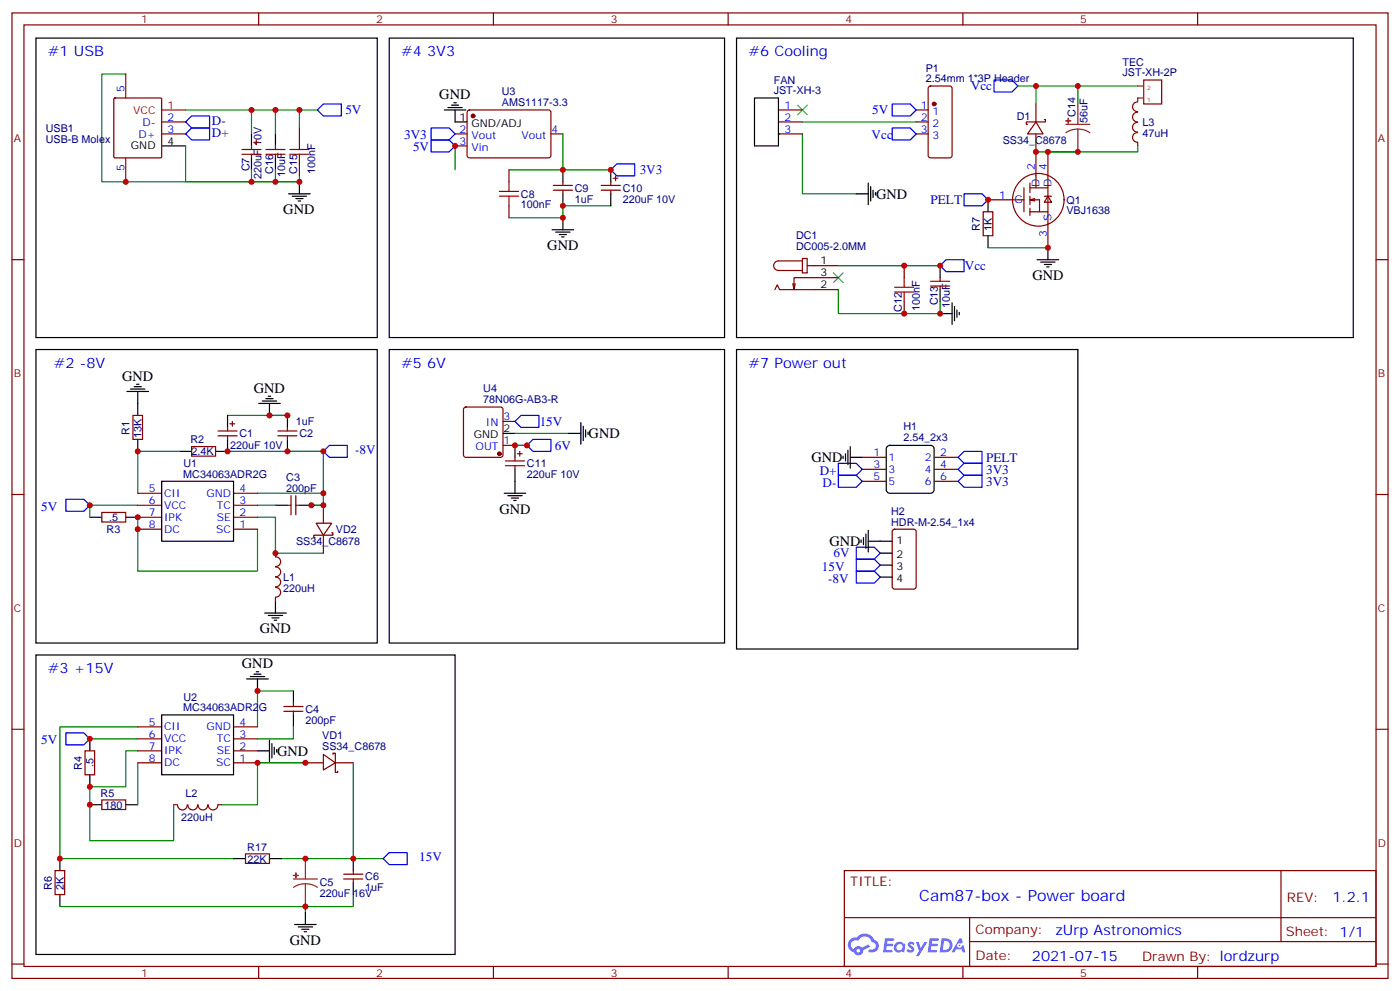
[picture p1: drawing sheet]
<svg xmlns="http://www.w3.org/2000/svg" width="412mm" height="292mm" viewBox="0 0 412 292" stroke-linecap="round" stroke-linejoin="round" font-family="sans-serif">
<g fill="none" stroke="#870000" stroke-width=".35">
<path d="M3.5 3.8h405.4v284.3h-405.4zM7.1 7.3h398.2v277.3h-398.2zM76.2 3.8v3.5M145.3 3.8v3.5M214.5 3.8v3.5M283.6 3.8v3.5M352.8 3.8v3.5M3.5 76.5h3.6M405.3 76.5h3.6M3.5 145.6h3.6M405.3 145.6h3.6M3.5 214.8h3.6"/>
<path d="M405.3 214.8h3.6M248.7 256.4h156.6v28.2h-156.6zM377.3 256.4v20.9M248.7 270.2h156.5M285.6 277.3h119.6M285.6 270.2v14.2M3.5 283.9h3.6M76.2 284.6v3.5M145.3 284.6v3.5M214.5 284.6v3.5M283.6 284.6v3.5M352.8 284.6v3.5"/>
<path d="M405.3 283.9h3.6"/>
</g>
<g fill="#5487ff">
<path d="M267.7 277.6a1.22 1.22 0 0 1 1.7 .2l-.4 .6a.47 .47 0 0 0-.3-.4 .47 .47 0 0 0-.5 .2l.1 .2a1.14 1.14 0 0 1 .8 1.8 1.14 1.14 0 0 1-1.9 0l-.2-.2 .5-.6 .7 .5a.29 .29 0 0 0 .3-.3 .29 .29 0 0 0-.2-.3 1.04 1.04 0 0 1-.6-1.7z"/>
<path d="M260.7 276.3h2.4l.3 .2-.2 .5-1.8 .1-.1 .8h1.5l.3 .4-.3 .4h-1.6l-.2 1.1h1.7l.2 .3-.2 .3-2.6 .1z"/>
<path d="M273.8 276.3h2.4l.3 .2-.1 .5-1.8 .1-.2 .8h1.6l.3 .4-.4 .4h-1.6l-.1 1.1h1.7l.2 .3-.2 .3-2.6 .1z"/>
<path d="M282.6 276.3h.7l.3 1.3-.6 .3a.69 .69 0 0 0-1 .3 .69 .69 0 0 0 .4 .9 .69 .69 0 0 0 .9-.6l.5-.2 .6 2.2h-.8l-.2-.9h-1.8l-.5 .9h-.8z"/>
<path d="M269.8 277.4h.8l.6 1.8 1.1-1.8h.9l-2.6 4.2h-.8l.9-1.5z"/>
<path d="M277.4 276.3l-.6 4.2h1.3a2.11 2.11 0 0 0 2.5-2.1 2.11 2.11 0 0 0-2.5-2.1zM278.1 277.1a1.39 1.39 0 0 1 1.7 1.4 1.39 1.39 0 0 1-1.8 1.3h-.3z"/>
<path d="M263.7 277.9a1.54 1.54 0 0 0-.1 2.2 1.54 1.54 0 0 0 2.2 .1l.6 .3 .3-2.3-.2-.3h-.4a1.49 1.49 0 0 0-2.4 0zM264 278.9a.94 .94 0 0 1 1.8 0 .94 .94 0 0 1-1.8 0z"/>
<path d="M250.4 276.7a2.18 2.18 0 0 0 1.1 3.7 1.44 1.44 0 0 0 1.6 .9 1.44 1.44 0 0 0 1.2-1.4l2-1.1-.5-.7-1.9 1a1.47 1.47 0 0 0-2.4 .4 1.39 1.39 0 0 1-.7-1.9 1.39 1.39 0 0 1 2-.5 2.12 2.12 0 0 1 2.2-1.3 2.12 2.12 0 0 1 1.9 1.7 1.14 1.14 0 0 1 1.1 1.4 1.14 1.14 0 0 1-1.7 .7 .43 .43 0 0 0-.5 .4 .43 .43 0 0 0 .4 .5 1.98 1.98 0 0 0 2.5-1.2 1.98 1.98 0 0 0-1.2-2.6 3.1 3.1 0 0 0-5.3-.6l-.9 .1zM252.3 280a.55 .55 0 0 1 1.1 0 .55 .55 0 0 1-1.1 0z"/>
<circle cx="282.6" cy="278.4" r=".26"/>
</g>
<g fill="none" stroke="#000" stroke-width=".35">
<path d="M10.6 11.2h100.5v88.2h-100.5zM114.7 11.2h98.7v88.2h-98.7zM217 11.2h181.6v88.2h-181.6zM74.1 39.4v3.6M81.1 39.4v3.6M130.9 32.4h6.3M131.9 31.7h4.3M133 31h2.1M133.7 30.3h.7M134.1 32.4v3.5h3.5M222.2 28.9h7.1v14.1h-7.1zM47.6 43h7.1"/>
<path d="M74.1 46.5v3.5M81.1 46.5v3.5M85 57.1h6.4M86.1 57.8h4.2M87.1 58.5h2.2M87.8 59.2h.7M88.2 53.6v3.5M165.8 50v3.6M165.8 57.1v3.5M179.9 50v3.6M179.9 57.1v3.5M252.2 57.1h3.6"/>
<path d="M255.8 53.9v6.4M256.5 55v4.2M257.2 56v2.1M257.9 56.7v.7M291 58.8v3.6M162.6 67.7h6.4M163.7 68.4h4.2M164.7 69.1h2.2M165.5 69.8h.7M165.8 64.1v3.6M276.9 78.2v3.6M291 69.4v3.6"/>
<path d="M305.5 76.5h6.4M306.6 77.2h4.2M307.6 77.9h2.1M308.3 78.6h.7M308.7 73v3.5M276.9 92.4h3.6M276.9 85.3v3.5M280.5 89.2v6.3M281.2 90.2v4.3M281.9 91.3v2.1M282.6 92v.7M10.6 102.9h100.5v86.5h-100.5z"/>
<path d="M37.4 115.3h6.3M38.5 114.6h4.2M39.5 113.9h2.1M40.2 113.2h.7M40.6 115.3v7M76.2 118.8h6.3M77.3 118.1h4.2M78.3 117.4h2.1M79 116.7h.7M79.4 118.8v3.5M114.7 102.9h98.7v86.5h-98.7zM217 102.9h100.5v88.2h-100.5z"/>
<path d="M40.6 129.4v3.5M52.9 132.9h3.5M67 129.4v3.5h-3.5M67 122.3v3.6M84.7 122.3v3.6M84.7 129.4v3.5M148.2 127.6h3.5M151.7 131.2v3.5M151.7 138.2v7.1M167.6 127.6h3.5M171.1 124.5v6.3M171.8 125.5v4.3"/>
<path d="M172.5 126.6v2.1M173.2 127.3v.7M248.4 134.3v.7M249.1 133.6v2.1M249.8 132.6v4.2M250.5 134.7h3.5M250.5 131.5v6.4M261.3 131.6l.8-.4h12l.6 .2 .5 .8v12l-.3 .6-.8 .5h-12l-.6-.3-.4-.8v-12zM26.5 152.3h3.5M37 152.3h3.6M47.6 141.7h21.2v17.7h-21.2zM81.1 148.8h3.6"/>
<path d="M88.2 148.8h3.5M148.5 145.3h6.4M149.6 146h4.2M150.6 146.7h2.2M151.3 147.4h.7M253.6 159v.7M254.4 158.3v2.1M255.1 157.3v4.2M255.8 156.2v6.4M255.8 159.4h7M81.1 177v3.6M259.3 162.9h3.5"/>
<path d="M259.3 166.4h3.5M259.3 170h3.5M10.6 192.9h123.5v88.2h-123.5zM72.7 200h6.3M73.7 199.2h4.3M74.8 198.5h2.1M75.5 197.8h.7M75.8 200v3.5M78 180.6h6.3M79 181.3h4.3M80.1 182h2.1M80.8 182.7h.7"/>
<path d="M26.5 217.6v3.5M47.6 210.5h21.2v17.7h-21.2zM79.4 217.9v6.4M80.1 219v4.2M86.4 203.5v3.5M86.4 210.5v3.6M26.5 228.2v3.5M26.5 237h3.5M37 237h3.6M75.8 221.1h3.6M80.8 220.1v2.1M81.5 220.8v.7"/>
<path d="M17.6 252.9v3.5M68.8 252.9h3.5M79.4 252.9h3.5M104.1 252.9v3.5M104.1 259.9v3.6M17.6 263.5v3.5M86.8 272.3h6.3M87.8 273h4.3M88.9 273.7h2.1M89.6 274.4h.7M90 268.7v3.6"/>
</g>
<g fill="none" stroke="#870000" stroke-width=".35">
<path d="M33.6 29l.3-.1h13.4l.3 .1v17.1l-.2 .3-13.5 .1-.3-.2zM37 21.8v7.1M47.6 35.9h7.1M47.6 39.4h7.1M88.2 37.7v3.5M134.1 39.4h3.5M137.8 32.6l.5-.2h23.5l.5 .7-.1 13-.6 .4-23.6-.1-.4-.6v-12.7zM162.3 39.4h3.5M229.3 32.4h7.1M229.3 35.9h7.1M229.3 39.4h7.1M269.9 32.4h3.5"/>
<path d="M269.9 35.9h3.5M269.9 39.4h3.5M273.6 25.5l.5-.2h5.7l.6 .5 .1 20-.5 .6-5.9 .1-.6-.5-.1-20zM305.2 35.9l2.1 3.5h-4.6zM305.2 35.9h-2.9v.7h.4M305.2 30.6v5.3M305.2 39.4v15.9M307.6 35.2h.4v.7h-2.8M335.1 33.1a1.41 1.41 0 0 0-1.5 1.4 1.41 1.41 0 0 0 1.5 1.4M335.1 36.1a1.41 1.41 0 0 0-1.5 1.4 1.41 1.41 0 0 0 1.5 1.4M335.1 30a1.41 1.41 0 0 0-1.5 1.4 1.41 1.41 0 0 0 1.5 1.4M335.1 39.1a1.41 1.41 0 0 0-1.5 1.4 1.41 1.41 0 0 0 1.5 1.4v1.1"/>
<path d="M335.1 28.9v1M336.9 23.6h5.3v7h-5.3zM37 46.5v7.1M71.3 44h5.6M71.3 45.4h5.6M74.1 43v1M74.1 45.4v1.1M74.8 41.9h1.4M75.5 41.2v1.4M78.3 44h5.7M78.3 45.4h5.7M81.1 43v1"/>
<path d="M81.1 45.4v1.1M88.2 48.3v3.5M134.1 43h3.5M149.9 50v3.6M163 54.6h5.6M163 56h5.6M165.8 53.6v1M165.8 56v1.1M177.1 54.6h5.6M177.1 56h5.6M179.9 53.6v1M179.9 56v1.1"/>
<path d="M180.6 52.5h1.4M181.3 51.8v1.4M291 58.8h7.1M298.4 58.8h3.2M300.9 53a7.6 7.6 0 0 1 10.5 .6 7.6 7.6 0 0 1 0 10.5 7.6 7.6 0 0 1-10.5 .6 7.9 7.9 0 0 1 0-11.7zM301.6 55.3v7.1M303.4 53.9v2.8M303.4 57.8v2.5M303.4 55.3h5.3M304.8 59.2l-1.4-.4h2.8v3.6M304.8 58.5l-1.4 .3M307.6 57.8h2.1"/>
<path d="M308.7 57.8l1 1.7h-2.1zM308.7 44.7v28.3M149.9 60.6v3.5M236.4 76.1h1.4v4.3h-1.4zM236.4 76.8h-7.1a1.41 1.41 0 0 0-1.4 1.4 1.41 1.41 0 0 0 1.4 1.5h7.1M237.8 78.2h9.1M266.3 78.2v3.6M289.6 62.4h2.9v7h-2.9zM303.4 61.3v2.1M303.4 62.4h5.3M228.2 85.3l.8-1.4 .7 1.4h17.2M234.2 83.5l-.3 1.8"/>
<path d="M246.9 81.8h-13v3.5l-.4-1.8M266.3 88.8v3.6M274.1 82.8h5.7M274.1 84.2h5.7M276.9 81.8v1M276.9 84.2v1.1M39.2 122.3h2.8v7.1h-2.8zM56.4 131.5h7.1v2.8h-7.1zM64.2 126.9h5.6M64.2 128.3h5.6M67 125.9v1M67 128.3v1.1"/>
<path d="M67.7 124.8h1.4M68.4 124.1v1.4M81.8 126.9h5.7M81.8 128.3h5.7M84.7 125.9v1M84.7 128.3v1.1M136.8 120.1l.4-.2h10.3l.5 .2 .2 .5v13.4l-.3 .5-.4 .2h-10.3l-.5-.2-.2-.5v-13.4zM148.2 131.2h3.5M148.2 124.1h3.5M148.9 135.7h5.6M148.9 137.2h5.6M151.7 134.7v1"/>
<path d="M151.7 137.2v1M152.4 133.6h1.4M153.1 132.9v1.4M254 134.7h7.1M254 138.2h7.1M275.2 134.7h7M275.2 138.2h7M30 150.9h7v2.8h-7zM40.6 148.8h7M40.6 155.9h7M40.6 152.3h7M40.6 145.3h7"/>
<path d="M68.8 148.8h7M68.8 155.9h7M68.8 152.3h7M68.8 145.3h7M84.7 148.8h1M85.7 146v5.6M87.1 146v5.6M87.1 148.8h1.1M93.1 154.1h4.6l-2.5 3.5zM95.2 157.6h-2.8v.7h.4M95.2 148.8v5.3M95.2 157.6v5.3"/>
<path d="M97.7 156.9h.4v.7h-2.9M254 141.7h7.1M263.1 156.1l.4-.2h5.7l.6 .4 .1 16.5-.5 .6-5.9 .1-.6-.5-.1-16.4zM275.2 141.7h7M81.1 162.9l.1 1.1a1.41 1.41 0 0 1 1.5 1.4 1.41 1.41 0 0 1-1.5 1.4M81.1 176v1M81.2 173a1.41 1.41 0 0 1 1.5 1.4 1.41 1.41 0 0 1-1.5 1.4M81.2 167a1.41 1.41 0 0 1 1.5 1.4 1.41 1.41 0 0 1-1.5 1.4M81.2 170a1.41 1.41 0 0 1 1.5 1.4 1.41 1.41 0 0 1-1.5 1.4M40.6 217.6h7M40.6 214.1h7M68.8 217.6h7"/>
<path d="M68.8 214.1h7M83.6 209.5h5.7M83.6 208.1h5.7M86.4 207v1.1M86.4 209.5v1M25 221.1h2.9v7.1h-2.9zM30 235.6h7v2.8h-7zM40.6 224.6h7M40.6 221.1h7M51.2 237h1M52.3 237a1.41 1.41 0 0 0 1.4 1.5 1.41 1.41 0 0 0 1.4-1.5M55.4 237a1.41 1.41 0 0 0 1.4 1.5 1.41 1.41 0 0 0 1.4-1.5"/>
<path d="M58.4 237a1.41 1.41 0 0 0 1.4 1.5 1.41 1.41 0 0 0 1.4-1.5M61.4 237a1.41 1.41 0 0 0 1.4 1.5 1.41 1.41 0 0 0 1.4-1.5M64.2 237h1.1M68.8 224.6h7M68.8 221.1h7M90 224.6h5.2M95.2 222.2l3.6 2.4-3.6 2.2zM98.1 222.2v-.4h.7v2.8M98.8 224.6v2.9h.7v-.4M98.8 224.6h5.3M16.2 256.4h2.8v7.1h-2.8zM72.3 251.5h7.1v2.8h-7.1z"/>
<path d="M101.2 258.9h5.7M101.2 257.5h5.7M104.1 256.4v1.1M104.1 258.9v1"/>
</g>
<g fill="none" stroke="#008700" stroke-width=".35">
<path d="M37 21.8h-7v31.8h58.2M54.7 32.4h38.8M74.1 32.4v7M81.1 32.4v7M88.2 32.4v5.3M165.8 39.4v10.6M236.4 39.4v17.7h15.8M236.4 35.9h33.5M299.9 25.3h35.2M305.2 25.3v5.3M317.5 25.3v5.3M54.7 43v10.6h33.5"/>
<path d="M74.1 50v3.6M81.1 50v3.6M88.2 51.8v1.8M134.1 43v7M149.9 50h30M308.7 44.7h8.8M335.1 43v1.7h-29.9M179.9 60.6h-14.1v3.5h-15.9M246.9 78.2h30M291 73h17.7M246.9 85.3v7.1h30v-3.6M52.9 132.9h-12.3v12.4"/>
<path d="M67 132.9h28.2v12.4h-19.4M67 122.3h17.7M84.7 132.9h10.5M151.7 127.6h15.9M151.7 131.2h3.5M40.6 152.3v15.9h35.2v-12.3M40.6 148.8h-14.1v3.5M75.8 152.3h5.3v10.6h14.1M75.8 148.8h5.3M95.2 145.3v3.5h-3.5h3.5M26.5 217.6h14.1M40.6 214.1h-23v38.8h51.2"/>
<path d="M86.4 214.1v3.5h-10.6M86.4 203.5h-10.6v10.6M40.6 221.1h-3.6v10.6h-10.5v15.9h24.7v-10.6M40.6 224.6v12.4M75.8 224.6h14.2h-14.2v12.4h-10.5M104.1 224.6v28.3h8.8M82.9 252.9h21.2M17.6 267h72.4M90 267v1.7M104.1 263.5v3.5h-14.1"/>
</g>
<path d="M314 36.6h7M317.5 38l1.9 .3 1.6 .8M317.5 38l-1.9 .3-1.6 .8M317.5 30.6v6M317.5 38v6.7M335.1 28.9h1.8M335.1 25.3h1.8M86.4 258.9h7.1M90 252.9v6M90 260.3l1.8 .2 1.7 .8M90 260.3l-1.9 .2-1.7 .8M90 260.3v6.7" fill="none" stroke="#8c2424" stroke-width=".35"/>
<g fill="#8c2424" stroke="#8c2424" stroke-width=".35">
<path d="M314 35.6h1.4z"/>
<path d="M314.7 34.9v1.4z"/>
<path d="M86.4 257.8h1.4z"/>
<path d="M87.1 257.1l.1 1.4z"/>
</g>
<path d="M234.9 31l2.9 2.8M237.8 31l-2.9 2.8M245.5 80.4l2.9 2.8M248.4 80.4l-2.9 2.8" fill="none" stroke="#3c3" stroke-width=".35"/>
<g fill="none" stroke="#00f" stroke-width=".35">
<path d="M54.7 39.4l1.7-1.7h5.3v3.5h-5.3zM54.7 35.9l1.7-1.8h5.3v3.6h-5.3zM95.2 30.6h5.3v3.5h-5.3l-1.7-1.7zM127 37.7h5.3l1.8 1.7-1.8 1.8h-5.3zM262.8 30.6h5.3l1.8 1.8-1.8 1.7h-5.3zM262.8 37.7h5.3l1.8 1.7-1.8 1.8h-5.3zM292.8 23.6h5.3l1.8 1.7-1.8 1.8h-5.3zM127 41.2h5.3l1.8 1.8-1.8 1.7h-5.3zM179.9 50l1.8-1.7h5.3v3.5h-5.3zM284 57.1h5.3l1.7 1.7-1.7 1.8h-5.3zM276.9 78.2l1.8-1.7h5.3v3.5h-5.3zM95.2 132.9l1.8-1.7h5.3v3.5h-5.3z"/>
<path d="M151.7 124.1l1.8-1.8h5.2v3.6h-5.2zM155.2 131.2l1.8-1.8h5.3v3.5h-5.3zM246.9 140h5.3l1.8 1.7-1.8 1.8h-5.3zM246.9 136.5h5.3l1.8 1.7-1.8 1.8h-5.3zM282.2 134.7l1.8-1.8h5.3v3.6h-5.3zM282.2 138.2l1.8-1.7h5.3v3.5h-5.3zM19.4 147h5.3l1.8 1.8-1.8 1.8h-5.3zM282.2 141.7l1.8-1.7h5.3v3.5h-5.3zM252.2 161.1h5.3l1.8 1.8-1.8 1.8h-5.3zM252.2 168.2h5.3l1.8 1.8-1.8 1.7h-5.3zM252.2 164.7h5.3l1.8 1.7-1.8 1.8h-5.3zM19.4 215.8h5.3l1.8 1.8-1.8 1.8h-5.3z"/>
<path d="M112.9 252.9l1.8-1.8h5.2v3.5h-5.2z"/>
</g>
<circle cx="229.3" cy="39.4" r=".18" fill="#000"/>
<g fill="#870000" stroke="#870000" stroke-width=".35">
<circle cx="147.1" cy="133.6" r=".53"/>
<circle cx="139.3" cy="34.1" r=".53"/>
<circle cx="275.2" cy="30.6" r=".53"/>
</g>
<path d="M47.6 32.4h7.1" fill="none" stroke="#f00" stroke-width=".35"/>
<path d="M85.4 45.4h5.6M85.4 44h5.6M88.2 41.2v2.8M88.2 45.4v2.9M147.1 57.8h5.7M147.1 56.4h5.7M149.9 53.6v2.8M149.9 57.8v2.8M263.5 86h5.7M263.5 84.6h5.7M266.3 81.8v2.8M266.3 86v2.8" fill="none" stroke="#a10000" stroke-width=".35"/>
<g fill="#c00">
<circle cx="40.6" cy="152.3" r=".88"/>
<circle cx="91.7" cy="148.8" r=".88"/>
<circle cx="95.3" cy="148.8" r=".88"/>
<circle cx="40.6" cy="132.9" r=".88"/>
<circle cx="67" cy="132.9" r=".88"/>
<circle cx="26.5" cy="231.7" r=".88"/>
<circle cx="26.5" cy="217.6" r=".88"/>
<circle cx="75.8" cy="203.5" r=".88"/>
<circle cx="90" cy="252.9" r=".88"/>
<circle cx="104.1" cy="252.9" r=".88"/>
<circle cx="90" cy="267" r=".88"/>
<circle cx="17.6" cy="252.9" r=".88"/>
<circle cx="26.5" cy="237" r=".88"/>
<circle cx="81.1" cy="162.9" r=".88"/>
<circle cx="95.3" cy="145.3" r=".88"/>
<circle cx="84.7" cy="122.3" r=".88"/>
<circle cx="84.7" cy="132.9" r=".88"/>
<circle cx="95.3" cy="132.9" r=".88"/>
<circle cx="75.8" cy="224.6" r=".88"/>
<circle cx="79.4" cy="122.3" r=".88"/>
<circle cx="40.6" cy="155.9" r=".88"/>
<circle cx="291" cy="58.8" r=".88"/>
<circle cx="308.7" cy="73" r=".88"/>
<circle cx="90" cy="224.6" r=".88"/>
<circle cx="165.8" cy="60.6" r=".88"/>
<circle cx="165.8" cy="50" r=".88"/>
<circle cx="134.1" cy="43" r=".88"/>
<circle cx="179.9" cy="50" r=".88"/>
<circle cx="151.7" cy="131.2" r=".88"/>
<circle cx="155.2" cy="131.2" r=".88"/>
<circle cx="308.7" cy="44.7" r=".88"/>
<circle cx="305.2" cy="44.7" r=".88"/>
<circle cx="317.5" cy="44.7" r=".88"/>
<circle cx="305.2" cy="25.3" r=".88"/>
<circle cx="317.5" cy="25.3" r=".88"/>
<circle cx="26.5" cy="148.8" r=".88"/>
<circle cx="266.3" cy="78.2" r=".88"/>
<circle cx="276.9" cy="78.2" r=".88"/>
<circle cx="266.3" cy="92.4" r=".88"/>
<circle cx="276.9" cy="92.4" r=".88"/>
<circle cx="88.2" cy="32.4" r=".88"/>
<circle cx="81.1" cy="32.4" r=".88"/>
<circle cx="74.1" cy="32.4" r=".88"/>
<circle cx="88.2" cy="53.6" r=".88"/>
<circle cx="74.1" cy="53.6" r=".88"/>
<circle cx="81.1" cy="53.6" r=".88"/>
<circle cx="37" cy="53.6" r=".88"/>
<circle cx="165.8" cy="64.1" r=".88"/>
</g>
<text font-size="4.6" fill="#00f" x="270.8" y="265.4">Cam87-box - Power board</text>
<g font-size="4.2" fill="#00f">
<text x="14.1" y="16.5">#1 USB</text>
<text x="118.2" y="16.5">#4 3V3</text>
<text x="220.5" y="16.5">#6 Cooling</text>
<text x="15.9" y="108.2">#2 -8V</text>
<text x="118.2" y="108.2">#5 6V</text>
<text x="220.5" y="108.2">#7 Power out</text>
<text x="14.1" y="198.2">#3 +15V</text>
<text x="392.5" y="265.7">1.2.1</text>
<text x="310.9" y="275.2">zUrp Astronomics</text>
<text x="304" y="283">2021-07-15</text>
</g>
<g font-size="4.2">
<text x="129.4" y="29">GND</text>
<text x="258.1" y="58.5">GND</text>
<text x="83.5" y="63.1">GND</text>
<text x="161.2" y="73.7">GND</text>
<text x="304.1" y="82.5">GND</text>
<text x="36" y="112.1">GND</text>
<text x="74.8" y="115.6">GND</text>
<text x="173.4" y="129">GND</text>
<text x="239" y="136.1">GND</text>
<text x="147.1" y="151.3">GND</text>
<text x="244.3" y="160.8">GND</text>
<text x="76.6" y="186.5">GND</text>
<text x="71.3" y="196.8">GND</text>
<text x="81.7" y="222.5">GND</text>
<text x="85.4" y="278.3">GND</text>
</g>
<g font-size="3.9" fill="#00f">
<text x="286" y="26.6">Vcc</text>
<text x="101.7" y="33.6">5V</text>
<text x="256.9" y="33.7">5V</text>
<text x="62.4" y="40.3">D+</text>
<text x="62.4" y="36.8">D-</text>
<text x="119.1" y="40.8">3V3</text>
<text x="256.8" y="40.8">Vcc</text>
<text x="121.7" y="44.6">5V</text>
<text x="188.4" y="51.2">3V3</text>
<text x="274.1" y="60">PELT</text>
<text x="284.2" y="79.5">Vcc</text>
<text x="159" y="125.3">15V</text>
<text x="104.6" y="133.6">-8V</text>
<text x="163.5" y="132.4">6V</text>
<text x="290.5" y="136">PELT</text>
<text x="241.5" y="139.8">D+</text>
<text x="242.3" y="143.4">D-</text>
<text x="290.5" y="139.5">3V3</text>
<text x="290.5" y="143">3V3</text>
<text x="12.2" y="150.4">5V</text>
<text x="245.6" y="164.1">6V</text>
<text x="242.1" y="168.2">15V</text>
<text x="244" y="171.7">-8V</text>
<text x="12.2" y="219.2">5V</text>
<text x="123.5" y="253.6">15V</text>
</g>
<g font-size="3.9" fill="#800">
<text x="250.5" y="261">TITLE:</text>
<text x="379.1" y="265.7">REV:</text>
<text x="287.4" y="275.2">Company:</text>
<text x="378.7" y="275.8">Sheet: 1/1</text>
<text x="287.4" y="282.9">Date:</text>
<text x="336.4" y="282.9">Drawn By: lordzurp</text>
</g>
<g font-size="3.2" fill="#800">
<text x="41.6" y="6.8">1</text>
<text x="110.8" y="6.8">2</text>
<text x="179.9" y="6.8">3</text>
<text x="249.1" y="6.8">4</text>
<text x="318.2" y="6.8">5</text>
<text x="4.1" y="41.9">A</text>
<text x="405.9" y="41.9">A</text>
<text x="4.1" y="111.1">B</text>
<text x="405.9" y="111.1">B</text>
<text x="4.1" y="180.2">C</text>
<text x="405.9" y="180.2">C</text>
<text x="4.1" y="249.3">D</text>
<text x="405.9" y="249.3">D</text>
<text x="41.6" y="287.6">1</text>
<text x="110.8" y="287.6">2</text>
<text x="179.9" y="287.6">3</text>
<text x="249.1" y="287.6">4</text>
<text x="318.2" y="287.6">5</text>
</g>
<g font-size="3.2" fill="#000080">
<text x="272.7" y="21.1">P1</text>
<text x="330.7" y="22.5">JST-XH-2P</text>
<text x="330.7" y="19.3">TEC</text>
<text x="147.8" y="28.1">U3</text>
<text x="227.9" y="27.8">JST-XH-3</text>
<text x="227.9" y="24.6">FAN</text>
<text x="272.7" y="24.3">2.54mm 1*3P Header</text>
<text x="147.8" y="31.2">AMS1117-3.3</text>
<text x="299.5" y="35.3">D1</text>
<text x="316.8" y="34.5" transform="rotate(-90 316.8 34.5)">C14</text>
<text x="13.5" y="42">USB-B Molex</text>
<text x="13.5" y="38.8">USB1</text>
<text x="320.4" y="36.1" transform="rotate(-90 320.4 36.1)">56uF</text>
<text x="336.5" y="40.3">47uH</text>
<text x="336.5" y="37">L3</text>
<text x="295.4" y="42.3">SS34_C8678</text>
<text x="73.5" y="50.5" transform="rotate(-90 73.5 50.5)">C7</text>
<text x="77" y="52.9" transform="rotate(-90 77 52.9)">220uF 10V</text>
<text x="80.5" y="51.2" transform="rotate(-90 80.5 51.2)">C16</text>
<text x="84" y="52" transform="rotate(-90 84 52)">10uF</text>
<text x="87.5" y="51.3" transform="rotate(-90 87.5 51.3)">C15</text>
<text x="92.8" y="51.2" transform="rotate(-90 92.8 51.2)">100nF</text>
<text x="153.5" y="58.3">C8</text>
<text x="169.3" y="59.7">1uF</text>
<text x="169.3" y="56.5">C9</text>
<text x="183.4" y="59.6">220uF 10V</text>
<text x="183.4" y="56.5">C10</text>
<text x="153.5" y="61.4">100nF</text>
<text x="314.1" y="63.1">VBJ1638</text>
<text x="314.1" y="60">Q1</text>
<text x="234.5" y="70.3">DC1</text>
<text x="288.6" y="68" transform="rotate(-90 288.6 68)">R7</text>
<text x="292.2" y="67.9" transform="rotate(-90 292.2 67.9)">1K</text>
<text x="234.5" y="73.6">DC005-2.0MM</text>
<text x="276.3" y="90" transform="rotate(-90 276.3 90)">C13</text>
<text x="265.7" y="91.8" transform="rotate(-90 265.7 91.8)">C12</text>
<text x="271" y="91.7" transform="rotate(-90 271 91.7)">100nF</text>
<text x="279.8" y="90.8" transform="rotate(-90 279.8 90.8)">10uF</text>
<text x="142.4" y="118.8">78N06G-AB3-R</text>
<text x="142.4" y="115.6">U4</text>
<text x="87.1" y="125.3">1uF</text>
<text x="38.2" y="128" transform="rotate(-90 38.2 128)">R1</text>
<text x="41.7" y="129" transform="rotate(-90 41.7 129)">13K</text>
<text x="56.1" y="130.5">R2</text>
<text x="70.6" y="128.8">C1</text>
<text x="88.2" y="128.8">C2</text>
<text x="266.1" y="129.9">2.54_2x3</text>
<text x="266.1" y="126.8">H1</text>
<text x="54" y="137.5">U1</text>
<text x="56.4" y="134.1">2.4K</text>
<text x="67.8" y="132.3">220uF 10V</text>
<text x="155.2" y="137.6">C11</text>
<text x="54" y="140.7">MC34063ADR2G</text>
<text x="84.3" y="141.8">C3</text>
<text x="155.2" y="140.8">220uF 10V</text>
<text x="84.3" y="144.9">200pF</text>
<text x="32.1" y="153.5">.5</text>
<text x="262.5" y="154.8">HDR-M-2.54_1x4</text>
<text x="262.5" y="151.6">H2</text>
<text x="31.4" y="157">R3</text>
<text x="87.2" y="160.6">SS34_C8678</text>
<text x="99" y="157">VD2</text>
<text x="83.4" y="171.1">L1</text>
<text x="83.4" y="174.3">220uH</text>
<text x="54" y="209.5">MC34063ADR2G</text>
<text x="54" y="206.3">U2</text>
<text x="90" y="210">C4</text>
<text x="90" y="213.1">200pF</text>
<text x="94.9" y="220.8">SS34_C8678</text>
<text x="94.9" y="217.6">VD1</text>
<text x="24.1" y="226.8" transform="rotate(-90 24.1 226.8)">R4</text>
<text x="27.6" y="226" transform="rotate(-90 27.6 226)">.5</text>
<text x="29.6" y="234.6">R5</text>
<text x="30.8" y="238.1">180</text>
<text x="54.6" y="234.6">L2</text>
<text x="53.4" y="241.7">220uH</text>
<text x="72.8" y="250.5">R17</text>
<text x="72.9" y="254">22K</text>
<text x="15.2" y="262" transform="rotate(-90 15.2 262)">R6</text>
<text x="18.8" y="262.1" transform="rotate(-90 18.8 262.1)">2K</text>
<text x="94.2" y="261.1">C5</text>
<text x="107.6" y="262.5">1uF</text>
<text x="107.6" y="259.3">C6</text>
<text x="94.2" y="264.2">220uF 16V</text>
</g>
<g font-size="3.2" fill="#00f">
<text x="36.7" y="27.1" transform="rotate(-90 36.7 27.1)">5</text>
<text x="49.4" y="35.6">2</text>
<text x="231.1" y="32">1</text>
<text x="231.1" y="35.6">2</text>
<text x="271.2" y="32">1</text>
<text x="271.2" y="35.6">2</text>
<text x="274.7" y="33.8">1</text>
<text x="40.8" y="40.5">D+</text>
<text x="42" y="37">D-</text>
<text x="49.4" y="39.1">3</text>
<text x="135.4" y="39.1">2</text>
<text x="138.9" y="40.9">Vout</text>
<text x="153.6" y="40.9">Vout</text>
<text x="162.5" y="39.1">4</text>
<text x="231.1" y="39.1">3</text>
<text x="271.2" y="39.1">3</text>
<text x="274.7" y="37.3">2</text>
<text x="274.7" y="40.9">3</text>
<text x="135.4" y="42.6">3</text>
<text x="138.9" y="44.4">Vin</text>
<text x="36.7" y="50.3" transform="rotate(-90 36.7 50.3)">5</text>
<text x="304.8" y="50" transform="rotate(-90 304.8 50)">2</text>
<text x="308.3" y="50" transform="rotate(-90 308.3 50)">4</text>
<text x="294.3" y="58.5">1</text>
<text x="298.8" y="59.9">G</text>
<text x="306.2" y="54.9" transform="rotate(-90 306.2 54.9)">D</text>
<text x="309.7" y="54.9" transform="rotate(-90 309.7 54.9)">D</text>
<text x="309.7" y="65.2" transform="rotate(-90 309.7 65.2)">S</text>
<text x="308.3" y="69.7" transform="rotate(-90 308.3 69.7)">3</text>
<text x="143.2" y="125.5">IN</text>
<text x="148.3" y="123.8">3</text>
<text x="148.3" y="130.8">1</text>
<text x="140.1" y="132.6">OUT</text>
<text x="257.3" y="134.3">1</text>
<text x="257.3" y="137.9">3</text>
<text x="261.8" y="135.7">1</text>
<text x="272.4" y="135.7">2</text>
<text x="276.9" y="134.3">2</text>
<text x="276.9" y="137.9">4</text>
<text x="257.3" y="141.4">5</text>
<text x="261.8" y="139.3">3</text>
<text x="261.8" y="142.8">5</text>
<text x="272.4" y="139.3">4</text>
<text x="272.4" y="142.8">6</text>
<text x="276.9" y="141.4">6</text>
<text x="43.8" y="144.9">5</text>
<text x="43.8" y="148.4">6</text>
<text x="48.3" y="146.3">CII</text>
<text x="48.3" y="149.9">VCC</text>
<text x="60.8" y="146.3">GND</text>
<text x="63.9" y="149.9">TC</text>
<text x="70.6" y="148.4">3</text>
<text x="70.6" y="144.9">4</text>
<text x="43.8" y="152">7</text>
<text x="43.8" y="155.5">8</text>
<text x="48.3" y="153.4">IPK</text>
<text x="63.9" y="153.4">SE</text>
<text x="70.6" y="155.5">1</text>
<text x="70.6" y="152">2</text>
<text x="48.3" y="156.9">DC</text>
<text x="63.7" y="156.9">SC</text>
<text x="43.8" y="213.7">5</text>
<text x="48.3" y="215.1">CII</text>
<text x="60.8" y="215.1">GND</text>
<text x="70.6" y="213.7">4</text>
<text x="43.8" y="217.2">6</text>
<text x="43.8" y="220.8">7</text>
<text x="48.3" y="218.7">VCC</text>
<text x="63.9" y="218.7">TC</text>
<text x="70.6" y="220.8">2</text>
<text x="70.6" y="217.2">3</text>
<text x="43.8" y="224.3">8</text>
<text x="48.3" y="222.2">IPK</text>
<text x="48.3" y="225.7">DC</text>
<text x="63.7" y="225.7">SC</text>
<text x="63.9" y="222.2">SE</text>
<text x="70.6" y="224.3">1</text>
</g>
<g font-size="3.2" fill="#f00">
<text x="39.3" y="33.4">VCC</text>
<text x="49.4" y="32">1</text>
</g>
<g font-size="3.2">
<text x="135.4" y="35.6">1</text>
<text x="138.9" y="37.3">GND/ADJ</text>
<text x="38.6" y="44">GND</text>
<text x="49.4" y="42.6">4</text>
<text x="241.7" y="77.9">1</text>
<text x="241.7" y="81.4">3</text>
<text x="241.7" y="84.9">2</text>
<text x="139.6" y="129">GND</text>
<text x="148.3" y="127.3">2</text>
<text x="264.1" y="160.1">1</text>
<text x="264.1" y="164.3">2</text>
<text x="264.1" y="167.9">3</text>
<text x="264.1" y="171.4">4</text>
</g>
<g font-size="1.8" fill="#8d2323">
<text x="338" y="29.9">1</text>
<text x="338" y="26.4">2</text>
</g>
</svg>
